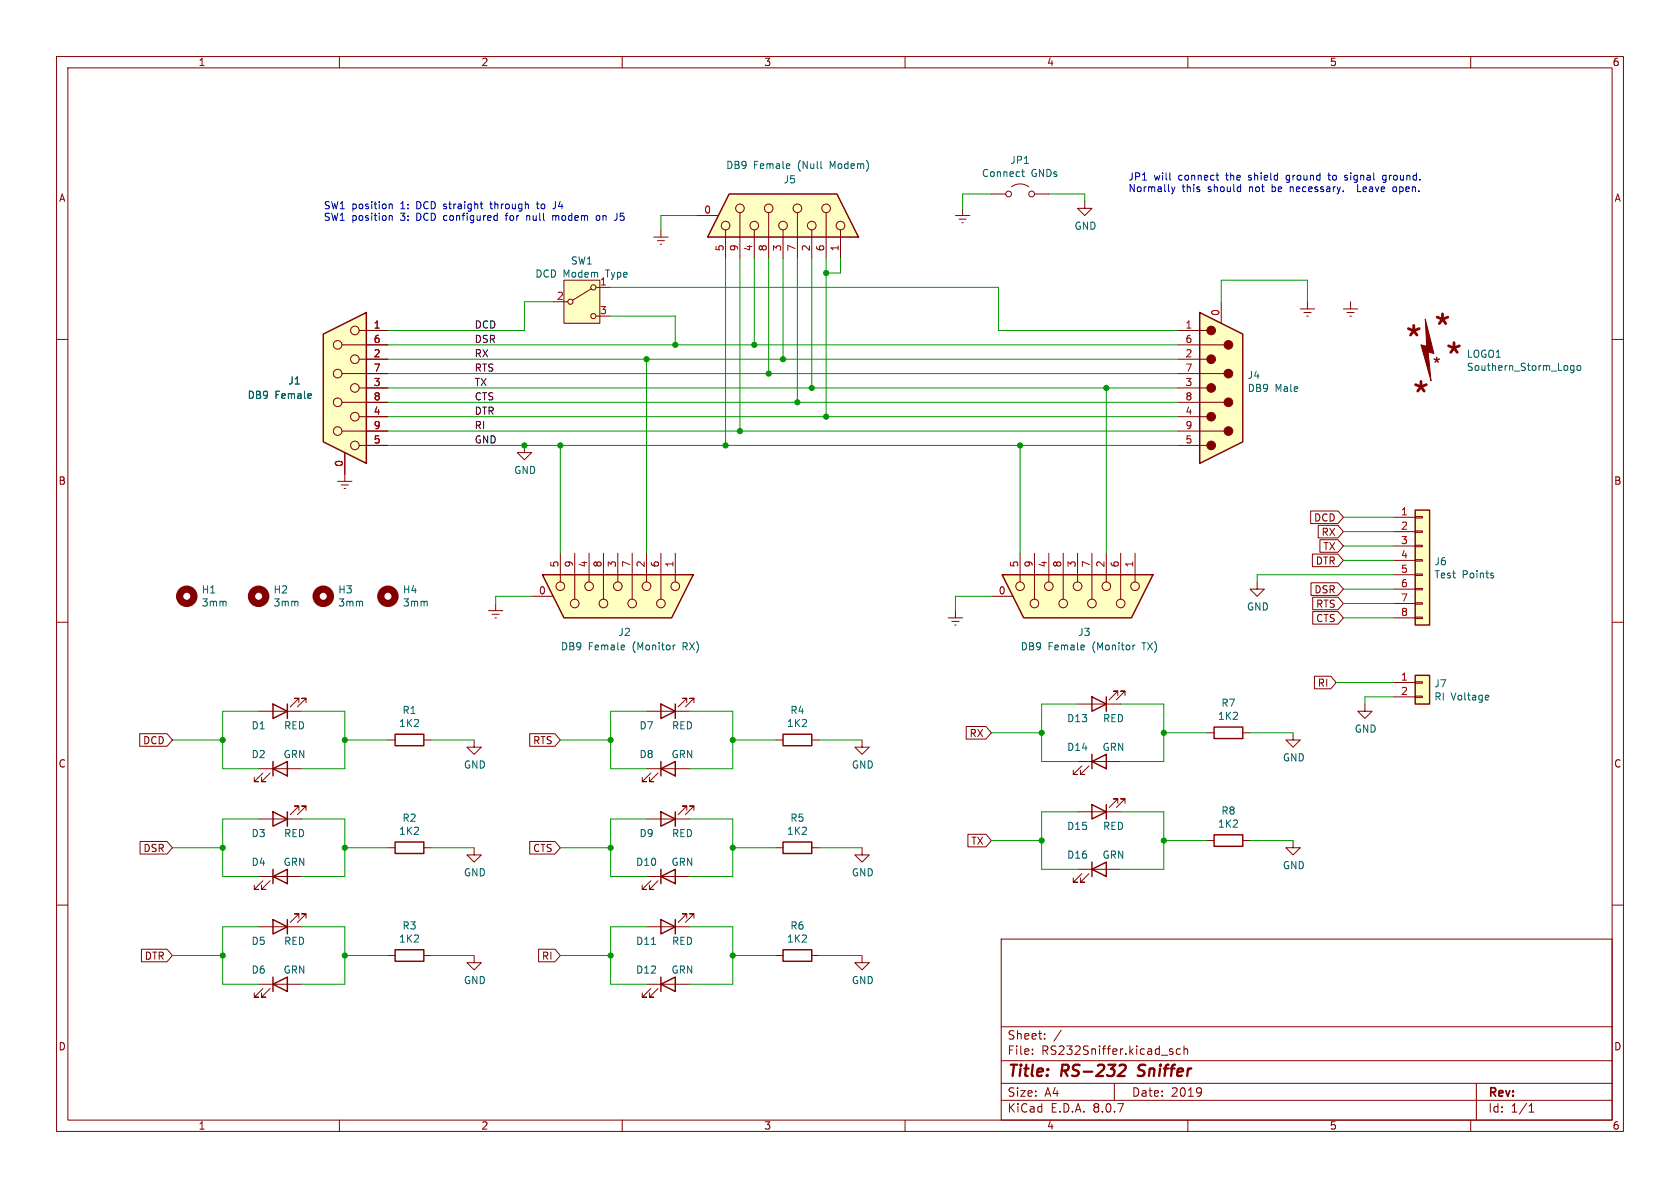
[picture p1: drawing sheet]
<svg xmlns="http://www.w3.org/2000/svg" width="297mm" height="210mm" viewBox="0 0 297 210" stroke-linecap="round" stroke-linejoin="round" font-family="sans-serif">
<g fill="none" stroke="#840000" stroke-width=".18">
<path d="M10 10h277v190h-277zM12 12h273v186h-273zM60 10v2M110 10v2M160 10v2M210 10v2M260 10v2M10 60h2M285 60h2M10 110h2M285 110h2M45.7 125.7h7.6"/>
<path d="M45.7 135.9h7.6M46.5 136.7l-1.5 1.5h.7h-.7v-.8M47.8 136.7l-1.6 1.5h.8h-.8v-.8M52.8 124.2v-.8h-.7h.7l-1.5 1.6M54.1 124.2v-.8h-.8h.8l-1.5 1.6M68.6 130.8h1.2M74.9 130.8h1.3M83.8 130.8v1.3h1.3l-1.3 1.3-1.3-1.3h1.3M114.3 125.7h7.6M114.3 135.9h7.6M115.1 136.7l-1.6 1.5h.8h-.8v-.8M116.3 136.7l-1.5 1.5h.8h-.8v-.8"/>
<path d="M121.4 124.2v-.8h-.8h.8l-1.5 1.6M122.7 124.2v-.8h-.8h.8l-1.5 1.6M137.2 130.8h1.2M143.5 130.8h1.3M45.7 144.8h7.6M45.7 154.9h7.6M46.5 155.7l-1.5 1.5h.7h-.7v-.7M47.8 155.7l-1.6 1.5h.8h-.8v-.7M52.8 143.3v-.8h-.7h.7l-1.5 1.5M54.1 143.3v-.8h-.8h.8l-1.5 1.5M68.6 149.9h1.2M74.9 149.9h1.3"/>
<path d="M83.8 149.9v1.2h1.3l-1.3 1.3-1.3-1.3h1.3M114.3 144.8h7.6M114.3 154.9h7.6M115.1 155.7l-1.6 1.5h.8h-.8v-.7M116.3 155.7l-1.5 1.5h.8h-.8v-.7M121.4 143.3v-.8h-.8h.8l-1.5 1.5M122.7 143.3v-.8h-.8h.8l-1.5 1.5M137.2 149.9h1.2M143.5 149.9h1.3M152.4 149.9v1.2h1.3l-1.3 1.3-1.3-1.3h1.3M10 160h2M68.6 168.9h1.2"/>
<path d="M74.9 168.9h1.3M83.8 168.9v1.3h1.3l-1.3 1.3-1.3-1.3h1.3M114.3 174h7.6M114.3 163.8h7.6M115.1 174.8l-1.6 1.5h.8h-.8v-.8M116.3 174.8l-1.5 1.5h.8h-.8v-.8M121.4 162.3v-.8h-.8h.8l-1.5 1.6M122.7 162.3v-.8h-.8h.8l-1.5 1.6M152.4 168.9v1.3h1.3l-1.3 1.3-1.3-1.3h1.3M177 166h108v32h-108zM285 160h2M60 198v2"/>
<path d="M110 198v2M160 198v2M177 194.5h108M177 191.5h108M177 187.5h108M177 181.5h108M182.5 186.3v.1M182.5 185.5v.1M184.7 183.6v.1M184.7 182.8v.1M187.6 182.1l-1.3 2M197 191.5v3"/>
<path d="M207 185.9l.3 .1 .1 .2-.2 .2h-.3M207 185.4l.3 .1M208.7 185.5l-.5-.1-.2 .3v.4l.1 .2h.6M209.3 185.5l.2-.1 .4 .1 .1 .9M209.3 184.9v1.5M210 198v2M212.2 192.4h.1a1.26 1.26 0 0 1-.1 1.3M212.4 192.9l-.2 .3M260 198v2M261 191.5v6.5M270.3 196.6h.9M270.3 195.5l.4-.4v1.5"/>
</g>
<path d="M198 188.3l.7-.1a.45 .45 0 0 1 .3 .6l-.1 .3-1.3 1.1h1.2M201.1 190.1l.3 .1M201.4 188.4l-.1 .2 .1 .4" fill="none" stroke="#840000" stroke-width=".4"/>
<g fill="none" stroke="#840000" stroke-width=".25">
<path d="M48.3 124.5l2.5 1.2-2.5 1.3zM48.3 135.9l2.5-1.3v2.6zM48.3 134.6v2.6M50.8 124.5v2.5M69.8 129.8h5.1v2h-5.1zM116.8 124.5l2.6 1.2-2.6 1.3zM116.8 135.9l2.6-1.3v2.6zM116.8 134.6v2.6M119.4 124.5v2.5M138.4 129.8h5.1v2h-5.1zM48.3 154.9l2.5-1.2v2.5zM48.3 143.5l2.5 1.3-2.5 1.3z"/>
<path d="M48.3 153.7v2.5M50.8 143.5v2.6M69.8 148.8h5.1v2.1h-5.1zM116.8 143.5l2.6 1.3-2.6 1.3zM116.8 154.9l2.6-1.2v2.5zM116.8 153.7v2.5M119.4 143.5v2.6M138.4 148.8h5.1v2.1h-5.1zM69.8 167.9h5.1v2h-5.1zM116.8 174l2.6-1.3v2.6zM116.8 162.6l2.6 1.2-2.6 1.3zM116.8 172.7v2.6"/>
<path d="M119.4 162.6v2.5"/>
</g>
<g fill="none" stroke="#840000" stroke-width="1.3">
<circle cx="33" cy="105.4" r="1.27"/>
<circle cx="45.7" cy="105.4" r="1.27"/>
<circle cx="57.1" cy="105.4" r="1.27"/>
<circle cx="68.6" cy="105.4" r="1.27"/>
</g>
<path d="M115.2 166.9h.7" fill="none" stroke="#006464" stroke-width=".18"/>
<path d="M250.2 90.2h2.5v20.3h-2.5z" fill="#ffffc2"/>
<g fill="none" stroke="#840000" stroke-width=".18">
<path d="M175.3 34.3h2.5M178.8 33a2.54 2.54 0 0 1 3.1 0M182.9 34.3h2.5M246.4 91.4h3.8M246.4 94h3.8M246.4 96.5h3.8M246.4 99.1h3.8M250.2 98.9h1.3v.3h-1.3zM250.2 96.4h1.3v.2h-1.3zM250.2 93.9h1.3v.2h-1.3zM250.2 91.3h1.3v.3h-1.3zM246.4 101.6h3.8"/>
<path d="M246.4 104.1h3.8M246.4 106.7h3.8M246.4 109.2h3.8M250.2 109.1h1.3v.2h-1.3zM250.2 106.6h1.3v.2h-1.3zM250.2 104h1.3v.3h-1.3zM250.2 101.5h1.3v.2h-1.3z"/>
<circle cx="178.3" cy="34.3" r=".51"/>
<circle cx="182.4" cy="34.3" r=".51"/>
</g>
<path d="M250.2 90.2h2.5v20.3h-2.5z" fill="none" stroke="#840000" stroke-width=".25"/>
<path d="M180.6 30.4h.5M180.8 29.9v1.1l.3 .2M263.9 101.7l.2 .2-.2 .3M263.9 101.3l.1 .1" fill="none" stroke="#006464" stroke-width=".18"/>
<path d="M128.9 34.3h19.1l3.8 7.6h-26.7z" fill="#ffffc2"/>
<g fill="none" stroke="#840000" stroke-width=".18">
<path d="M123.2 38.1h3.8M130.8 37.6v8.1M135.9 37.6v8.1M141 37.6v8.1M146 37.6v8.1M128.3 40.6v5.1M133.3 40.6v5.1M138.4 40.6v5.1M143.5 40.6v5.1M148.6 40.6v5.1M167.6 109.2h2.6M168.3 109.9h1.2"/>
<path d="M168.8 110.5h.2M168.9 108v1.2"/>
<circle cx="128.3" cy="39.9" r=".76"/>
<circle cx="130.8" cy="36.8" r=".76"/>
<circle cx="133.3" cy="39.9" r=".76"/>
<circle cx="135.9" cy="36.8" r=".76"/>
<circle cx="138.4" cy="39.9" r=".76"/>
<circle cx="141" cy="36.8" r=".76"/>
<circle cx="143.5" cy="39.9" r=".76"/>
<circle cx="146" cy="36.8" r=".76"/>
<circle cx="148.6" cy="39.9" r=".76"/>
</g>
<path d="M128.9 34.3h19.1l3.8 7.6h-26.7z" fill="none" stroke="#840000" stroke-width=".25"/>
<path d="M145.2 29.7l.1 .1" fill="none" stroke="#006464" stroke-width=".18"/>
<path d="M177.2 101.6h26.6l-3.8 7.6h-19z" fill="#ffffc2"/>
<g fill="none" stroke="#840000" stroke-width=".18">
<path d="M168.9 38.1h2.5M169.5 38.7h1.3M170.1 39.4h.2M170.2 36.8v1.3M191.8 35.6v1.2h1.2l-1.2 1.3-1.3-1.3h1.3M237.5 54.6h2.5M238.1 55.2h1.3M238.6 55.9h.3M238.8 53.3v1.3M180.3 97.8v5.1M182.9 97.8v8.1M185.4 97.8v5.1"/>
<path d="M188 97.8v8.1M190.5 97.8v5.1M193 97.8v8.1M195.6 97.8v5.1M198.1 97.8v8.1M200.7 97.8v5.1M175.3 105.4h3.8"/>
<circle cx="180.3" cy="103.6" r=".76"/>
<circle cx="182.9" cy="106.7" r=".76"/>
<circle cx="185.4" cy="103.6" r=".76"/>
<circle cx="188" cy="106.7" r=".76"/>
<circle cx="190.5" cy="103.6" r=".76"/>
<circle cx="193" cy="106.7" r=".76"/>
<circle cx="195.6" cy="103.6" r=".76"/>
<circle cx="198.1" cy="106.7" r=".76"/>
<circle cx="200.7" cy="103.6" r=".76"/>
</g>
<path d="M177.2 101.6h26.6l-3.8 7.6h-19z" fill="none" stroke="#840000" stroke-width=".25"/>
<path d="M200.6 114l-.3 .3" fill="none" stroke="#006464" stroke-width=".18"/>
<path d="M212.1 55.2l7.6 3.9v19l-7.6 3.8z" fill="#ffffc2"/>
<g fill="#840000" stroke="#840000" stroke-width=".18">
<path d="M252 56.4l1.5 6.1-1-.3 .5 5.1-1.8-6.3 1 .2z"/>
<circle cx="214.1" cy="58.4" r=".76"/>
<circle cx="214.1" cy="63.5" r=".76"/>
<circle cx="214.1" cy="68.6" r=".76"/>
<circle cx="214.1" cy="73.7" r=".76"/>
<circle cx="214.1" cy="78.7" r=".76"/>
<circle cx="217.2" cy="61" r=".76"/>
<circle cx="217.2" cy="66" r=".76"/>
<circle cx="217.2" cy="71.1" r=".76"/>
<circle cx="217.2" cy="76.2" r=".76"/>
</g>
<g fill="none" stroke="#840000" stroke-width=".18">
<path d="M208.3 58.4h5.1M215.9 53.3v3.9M229.9 54.6h2.5M230.5 55.2h1.3M231 55.9h.3M231.1 53.3v1.3M208.3 61h8.1M208.3 63.5h5.1M208.3 66h8.1M208.3 68.6h5.1M208.3 71.1h8.1M208.3 73.7h5.1"/>
<path d="M208.3 76.2h8.1M208.3 78.7h5.1M222.2 102.9v1.2h1.3l-1.3 1.3-1.2-1.3h1.2M152.4 130.8v1.3h1.3l-1.3 1.3-1.3-1.3h1.3M213.4 129.5h1.2M219.7 129.5h1.3M228.6 129.5v1.3h1.3l-1.3 1.3-1.3-1.3h1.3M213.4 148.6h1.2M219.7 148.6h1.3M228.6 148.6v1.3h1.3l-1.3 1.2-1.3-1.2h1.3"/>
</g>
<path d="M212.1 55.2l7.6 3.9v19l-7.6 3.8zM214.6 128.5h5.1v2.1h-5.1zM214.6 147.6h5.1v2h-5.1z" fill="none" stroke="#840000" stroke-width=".25"/>
<path d="M278.2 64.6v1.1l-.2 .2-.3-.1M278.2 64.7l-.3-.1-.3 .3 .2 .5h.4M278.9 64.8l.1-.2 .4 .2 .1 .4-.2 .2-.3 .1-.1-.1z" fill="none" stroke="#006464" stroke-width=".18"/>
<path d="M250.2 119.4h2.5v5.1h-2.5z" fill="#ffffc2"/>
<g fill="none" stroke="#840000" stroke-width=".18">
<path d="M115.6 41.9h2.5M116.2 42.5h1.3M116.7 43.2h.3M116.8 40.6v1.3M59.7 85.1h2.5M60.3 85.7h1.3M60.8 86.4h.3M61 83.8v1.3M190.5 134.6h7.6M190.5 124.5h7.6M191.3 135.4l-1.6 1.5h.8h-.8v-.8M192.5 135.4l-1.5 1.5h.8h-.8v-.8"/>
<path d="M197.6 122.9v-.7h-.8h.8l-1.5 1.5M198.9 122.9v-.7h-.8h.8l-1.5 1.5M241.3 124.5v1.2h1.3l-1.3 1.3-1.3-1.3h1.3M246.4 120.7h3.8M246.4 123.2h3.8M250.2 123.1h1.3v.2h-1.3zM250.2 120.5h1.3v.3h-1.3zM190.5 143.5h7.6M190.5 153.7h7.6M191.3 154.4l-1.6 1.6h.8h-.8v-.8M192.5 154.4l-1.5 1.6h.8h-.8v-.8M197.6 142v-.8h-.8h.8l-1.5 1.5"/>
<path d="M198.9 142v-.8h-.8h.8l-1.5 1.5M137.2 168.9h1.2M143.5 168.9h1.3"/>
</g>
<path d="M250.2 119.4h2.5v5.1h-2.5zM193 134.6l2.6-1.2v2.5zM193 123.2l2.6 1.3-2.6 1.2zM193 133.4v2.5M195.6 123.2v2.5M193 142.2l2.6 1.3-2.6 1.3zM193 153.7l2.6-1.3v2.5zM193 152.4v2.5M195.6 142.2v2.6M138.4 167.9h5.1v2h-5.1z" fill="none" stroke="#840000" stroke-width=".25"/>
<path d="M263 122.9l.2 .3-.6 .1M263.1 123.7h-.1" fill="none" stroke="#006464" stroke-width=".18"/>
<path d="M57.1 59.1l7.7-3.9v26.7l-7.7-3.8z" fill="#ffffc2"/>
<g fill="none" stroke="#840000" stroke-width=".18">
<path d="M63.5 58.4h5.1M60.5 76.2h8.1M60.5 71.1h8.1M60.5 66h8.1M60.5 61h8.1M63.5 78.7h5.1M63.5 73.7h5.1M63.5 68.6h5.1M63.5 63.5h5.1M61 80v3.8M86.4 108h2.5M87 108.6h1.3"/>
<path d="M87.5 109.2h.3M87.6 106.7v1.3"/>
<circle cx="62.7" cy="58.4" r=".76"/>
<circle cx="59.7" cy="71.1" r=".76"/>
<circle cx="59.7" cy="66" r=".76"/>
<circle cx="59.7" cy="76.2" r=".76"/>
<circle cx="59.7" cy="61" r=".76"/>
<circle cx="62.7" cy="68.6" r=".76"/>
<circle cx="62.7" cy="63.5" r=".76"/>
<circle cx="62.7" cy="73.7" r=".76"/>
<circle cx="62.7" cy="78.7" r=".76"/>
</g>
<path d="M57.1 59.1l7.7-3.9v26.7l-7.7-3.8z" fill="none" stroke="#840000" stroke-width=".25"/>
<path d="M99.7 49.5h6.3v7.7h-6.3z" fill="#ffffc2"/>
<g fill="none" stroke="#840000" stroke-width=".18">
<path d="M97.8 53.3h2.5M99.7 49.5h6.3v7.7h-6.3zM104.5 51.1l-3.3 2M105.4 50.8h2.5M105.4 55.9h2.5M92.7 78.7v1.3h1.3l-1.3 1.3-1.3-1.3h1.3"/>
<circle cx="100.8" cy="53.3" r=".46"/>
<circle cx="104.9" cy="50.8" r=".46"/>
<circle cx="104.9" cy="55.9" r=".46"/>
</g>
<path d="M95.9 101.6h26.7l-3.9 7.6h-19z" fill="#ffffc2"/>
<g fill="none" stroke="#840000" stroke-width=".18">
<path d="M64.8 58.4h3.8M64.8 63.5h3.8M64.8 68.6h3.8M64.8 73.7h3.8M64.8 78.7h3.8M64.8 61h3.8M64.8 66h3.8M64.8 71.1h3.8M64.8 76.2h3.8M61 80v3.8M99.1 97.8v5.1M101.6 97.8v8.1"/>
<path d="M104.1 97.8v5.1M106.7 97.8v8.1M109.2 97.8v5.1M111.8 97.8v8.1M114.3 97.8v5.1M116.8 97.8v8.1M119.4 97.8v5.1M231.7 90.3h4.8l1 1.1-1 1.2h-4.8zM232 97.9h4.5l1 1.2-1 1.1h-4.5zM233 92.9h3.5l1 1.1-1 1.1h-3.5zM233.3 95.4h3.2l1 1.1-1 1.1h-3.2zM94 105.4h3.8"/>
<path d="M231.8 103h4.7l1 1.1-1 1.2h-4.7zM232.1 108.1h4.4l1 1.1-1 1.1h-4.4zM232.1 105.6h4.4l1 1.1-1 1.1h-4.4zM232.4 119.5h2.9l.9 1.2-.9 1.1h-2.9zM24.7 129.7h4.8l1 1.1-1 1.1h-4.8zM93.6 129.7h4.5l1 1.1-1 1.1h-4.5zM170.8 128.4h3.5l1 1.1-1 1.2h-3.5zM24.8 148.7h4.7l1 1.2-1 1.1h-4.7zM93.6 148.7h4.5l1 1.2-1 1.1h-4.5zM171.1 147.5h3.2l1 1.1-1 1.1h-3.2zM25 167.8h4.5l1 1.1-1 1.1h-4.5zM45.7 163.8h7.6"/>
<path d="M45.7 174h7.6M46.5 174.8l-1.5 1.5h.7h-.7v-.8M47.8 174.8l-1.6 1.5h.8h-.8v-.8M52.8 162.3v-.8h-.7h.7l-1.5 1.6M54.1 162.3v-.8h-.8h.8l-1.5 1.6M95.2 167.8h2.9l1 1.1-1 1.1h-2.9z"/>
<circle cx="99.1" cy="103.6" r=".76"/>
<circle cx="101.6" cy="106.7" r=".76"/>
<circle cx="104.1" cy="103.6" r=".76"/>
<circle cx="106.7" cy="106.7" r=".76"/>
<circle cx="109.2" cy="103.6" r=".76"/>
<circle cx="111.8" cy="106.7" r=".76"/>
<circle cx="114.3" cy="103.6" r=".76"/>
<circle cx="116.8" cy="106.7" r=".76"/>
<circle cx="119.4" cy="103.6" r=".76"/>
</g>
<path d="M95.9 101.6h26.7l-3.9 7.6h-19zM48.3 162.6l2.5 1.2-2.5 1.3zM48.3 174l2.5-1.3v2.6zM48.3 172.7v2.6M50.8 162.6v2.5" fill="none" stroke="#840000" stroke-width=".25"/>
<path d="M119.4 114l-.4 .3" fill="none" stroke="#006464" stroke-width=".18"/>
<g fill="none" stroke="#0000c2" stroke-width=".18">
<path d="M68.8 36.1v.8M68.8 38.1v.9M68.8 36.2l.2-.1h.3v.8M68.8 38.2l.2-.1 .3 .1v.8M84.9 36.1h.5M85.3 36.9h.1M86.6 36.1h.5M86.8 35.6v1.3M87.5 38.1l.4 .1M87.9 37.7v1.3M87.9 38.9l-.4 .1M89.3 38.1h.5"/>
<path d="M89.5 37.9v1.1M93.1 38.1v.9M93.5 38.1l-.4 .1M94.8 36.1h.5M95 35.6v1.1l.3 .2M97.7 38.2l.4-.1 .2 .2M97.7 38.1v.9M98.2 35.6v.9l-.4 .4M105.4 38.2l.2-.1 .4 .1 .1 .5-.2 .2-.3 .1-.2-.2zM206.9 31.8h.1M207.1 33l.3 .9M207.4 33.9l-.3 .4"/>
<path d="M207.7 33l-.3 .9M215 31h.5M215.2 31.8h.3M227.6 31l-.2 .2v.4l.2 .2M228.1 33v.9M228.3 33l-.2 .2M234.7 31h.5M234.9 30.6v1.1l.3 .1M237.8 31h.4M237.8 31.3l.5 .3M238.3 31.7l-.2 .1h-.4M240 32.6v1.3h.6"/>
<path d="M245 31h-.3l-.3 .2 .1 .6h.5M245 31v1l-.1 .2M246.4 33.1l.3-.1 .2 .3-.1 .5-.1 .1-.3-.1"/>
</g>
<g fill="none" stroke="#009600" stroke-width=".18">
<path d="M123.2 38.1h-6.4v2.5M175.3 34.3h-5.1v2.5M185.4 34.3h6.4v1.3M97.8 53.3h-5.1v5.1h-24.1M107.9 50.8h68.6v7.6h31.8M107.9 55.9h11.5v5.1M128.3 45.7v33M130.8 45.7v30.5M133.3 45.7v15.3M135.9 45.7v20.3M138.4 45.7v17.8M141 45.7v25.4"/>
<path d="M143.5 45.7v22.9M146 45.7v28M148.6 45.7v2.6h-2.6M215.9 53.3v-3.8h15.2v3.8M68.6 68.6h139.7M68.6 78.7h139.7M68.6 73.7h139.7M68.6 61h139.7M68.6 63.5h139.7M68.6 66h139.7M68.6 71.1h139.7M68.6 76.2h139.7"/>
<path d="M99.1 78.7v19.1M114.3 63.5v34.3M180.3 78.7v19.1M195.6 68.6v29.2M237.5 99.1h8.9M237.5 94h8.9M237.5 96.5h8.9M237.5 91.4h8.9M94 105.4h-6.4v1.3M175.3 105.4h-6.4v2.6M237.5 104.1h8.9M237.5 106.7h8.9"/>
<path d="M237.5 109.2h8.9M246.4 101.6h-24.2v1.3M30.5 130.8h8.9M45.7 125.7h-6.3v10.2h6.3M53.3 125.7h7.7v10.2h-7.7M61 130.8h7.6M76.2 130.8h7.6M99.1 130.8h8.8M114.3 125.7h-6.4v10.2h6.4M121.9 125.7h7.6v10.2h-7.6M129.5 130.8h7.7M144.8 130.8h7.6"/>
<path d="M175.3 129.5h8.8M190.5 124.5h-6.4v10.1h6.4M198.1 124.5h7.6v10.1h-7.6M205.7 129.5h7.7M221 129.5h7.6M236.2 120.7h10.2M246.4 123.2h-5.1v1.3M30.5 149.9h8.9M45.7 144.8h-6.3v10.1h6.3M53.3 144.8h7.7v10.1h-7.7M61 149.9h7.6M76.2 149.9h7.6"/>
<path d="M99.1 149.9h8.8M114.3 144.8h-6.4v10.1h6.4M121.9 144.8h7.6v10.1h-7.6M129.5 149.9h7.7M144.8 149.9h7.6M175.3 148.6h8.8M190.5 143.5h-6.4v10.2h6.4M198.1 143.5h7.6v10.2h-7.6M205.7 148.6h7.7M221 148.6h7.6M30.5 168.9h8.9M45.7 163.8h-6.3v10.2h6.3"/>
<path d="M53.3 163.8h7.7v10.2h-7.7M61 168.9h7.6M76.2 168.9h7.6M99.1 168.9h8.8M114.3 163.8h-6.4v10.2h6.4M121.9 163.8h7.6v10.2h-7.6M129.5 168.9h7.7M144.8 168.9h7.6"/>
</g>
<g fill="#009600" stroke="#009600" stroke-width=".18">
<circle cx="114.3" cy="63.5" r=".46"/>
<circle cx="99.1" cy="78.7" r=".46"/>
<circle cx="92.7" cy="78.7" r=".46"/>
<circle cx="61" cy="168.9" r=".46"/>
<circle cx="61" cy="149.9" r=".46"/>
<circle cx="39.4" cy="168.9" r=".46"/>
<circle cx="107.9" cy="149.9" r=".46"/>
<circle cx="107.9" cy="130.8" r=".46"/>
<circle cx="107.9" cy="168.9" r=".46"/>
<circle cx="39.4" cy="149.9" r=".46"/>
<circle cx="61" cy="130.8" r=".46"/>
<circle cx="39.4" cy="130.8" r=".46"/>
<circle cx="129.5" cy="168.9" r=".46"/>
<circle cx="129.5" cy="149.9" r=".46"/>
<circle cx="129.5" cy="130.8" r=".46"/>
<circle cx="146" cy="73.7" r=".46"/>
<circle cx="143.5" cy="68.6" r=".46"/>
<circle cx="141" cy="71.1" r=".46"/>
<circle cx="146" cy="48.3" r=".46"/>
<circle cx="128.3" cy="78.7" r=".46"/>
<circle cx="130.8" cy="76.2" r=".46"/>
<circle cx="133.3" cy="61" r=".46"/>
<circle cx="138.4" cy="63.5" r=".46"/>
<circle cx="135.9" cy="66" r=".46"/>
<circle cx="119.4" cy="61" r=".46"/>
<circle cx="180.3" cy="78.7" r=".46"/>
<circle cx="195.6" cy="68.6" r=".46"/>
<circle cx="184.1" cy="148.6" r=".46"/>
<circle cx="184.1" cy="129.5" r=".46"/>
<circle cx="205.7" cy="129.5" r=".46"/>
<circle cx="205.7" cy="148.6" r=".46"/>
</g>
<g font-size="5.6" fill="#840000">
<text x="248.1" y="62.4">*</text>
<text x="253.1" y="60.4">*</text>
<text x="255.2" y="65.5">*</text>
<text x="249.3" y="72.3">*</text>
</g>
<g font-size="2.8" fill="#840000">
<text x="253.1" y="65.6">*</text>
<text x="178" y="190.9">Title:</text>
<text x="187.7" y="190.9">RS-232</text>
<text x="202.1" y="190.9">Sniffer</text>
</g>
<g font-size="2.1" fill="#840000">
<text x="178" y="184">Sheet:</text>
<text x="178" y="186.7">File:</text>
<text x="184.1" y="186.7">RS232Sniffer.kicad_sch</text>
<text x="178" y="196.9">KiCad</text>
<text x="178" y="194.1">Size:</text>
<text x="184.7" y="194.1">A4</text>
<text x="185.7" y="196.9">E.D.A.</text>
<text x="193.3" y="196.9">8.0.7</text>
<text x="200" y="194.1">Date:</text>
<text x="207" y="194.1">2019</text>
<text x="263" y="194.3">Rev:</text>
<text x="263" y="196.9">Id:</text>
<text x="267.1" y="196.9">1/1</text>
</g>
<g font-size="1.8" fill="#840000">
<text x="35" y="11.9">1</text>
<text x="85" y="11.9">2</text>
<text x="135" y="11.9">3</text>
<text x="185" y="11.9">4</text>
<text x="235" y="11.9">5</text>
<text x="285" y="11.9">6</text>
<text x="10.3" y="35.9">A</text>
<text x="285.3" y="35.9">A</text>
<text x="10.3" y="85.9">B</text>
<text x="285.3" y="85.9">B</text>
<text x="232.2" y="92.4">DCD</text>
<text x="233.5" y="94.9">RX</text>
<text x="232.5" y="100">DTR</text>
<text x="233.8" y="97.5">TX</text>
<text x="232.3" y="105.1">DSR</text>
<text x="232.6" y="107.6">RTS</text>
<text x="232.6" y="110.2">CTS</text>
<text x="232.9" y="121.6">RI</text>
<text x="25.2" y="131.8">DCD</text>
<text x="94.1" y="131.8">RTS</text>
<text x="171.3" y="130.5">RX</text>
<text x="10.3" y="135.9">C</text>
<text x="285.3" y="135.9">C</text>
<text x="171.6" y="149.5">TX</text>
<text x="25.3" y="150.8">DSR</text>
<text x="94.1" y="150.8">CTS</text>
<text x="25.5" y="169.9">DTR</text>
<text x="95.7" y="169.9">RI</text>
<text x="10.3" y="185.9">D</text>
<text x="285.3" y="185.9">D</text>
<text x="35" y="199.9">1</text>
<text x="85" y="199.9">2</text>
<text x="135" y="199.9">3</text>
<text x="185" y="199.9">4</text>
<text x="235" y="199.9">5</text>
<text x="285" y="199.9">6</text>
</g>
<g font-size="1.8" fill="#006464">
<text x="178.5" y="29.2">JP1</text>
<text x="128.3" y="30.1">DB9</text>
<text x="133.2" y="30.1">Female</text>
<text x="138.4" y="32.6">J5</text>
<text x="141.1" y="30.1">(Null</text>
<text x="147" y="30.1">Modem)</text>
<text x="173.5" y="31.5">Connect</text>
<text x="182.3" y="31.5">GNDs</text>
<text x="189.9" y="40.8">GND</text>
<text x="100.8" y="47">SW1</text>
<text x="94.5" y="49.3">DCD Modem</text>
<text x="107.2" y="49.3">Type</text>
<text x="259.2" y="63.4">LOGO1</text>
<text x="259.2" y="65.8">Southern_Storm_Logo</text>
<text x="43.7" y="70.7">DB9</text>
<text x="48.6" y="70.7">Female</text>
<text x="50.9" y="68.2">J1</text>
<text x="220.5" y="67.2">J4</text>
<text x="220.5" y="69.5">DB9</text>
<text x="225.4" y="69.5">Male</text>
<text x="90.8" y="84">GND</text>
<text x="253.5" y="100.1">J6</text>
<text x="35.6" y="107.4">3mm</text>
<text x="35.6" y="105.1">H1</text>
<text x="48.3" y="107.4">3mm</text>
<text x="48.3" y="105.1">H2</text>
<text x="59.7" y="107.4">3mm</text>
<text x="59.7" y="105.1">H3</text>
<text x="71.1" y="107.4">3mm</text>
<text x="71.1" y="105.1">H4</text>
<text x="253.5" y="102.4">Test</text>
<text x="258.5" y="102.4">Points</text>
<text x="109.2" y="112.6">J2</text>
<text x="190.5" y="112.6">J3</text>
<text x="220.3" y="108.1">GND</text>
<text x="99.1" y="115.2">DB9</text>
<text x="104" y="115.2">Female</text>
<text x="111.9" y="115.2">(Monitor</text>
<text x="121" y="115.2">RX)</text>
<text x="180.3" y="115.2">DB9</text>
<text x="185.3" y="115.2">Female</text>
<text x="193.2" y="115.2">(Monitor</text>
<text x="202.2" y="115.2">TX)</text>
<text x="215.8" y="125.1">R7</text>
<text x="253.5" y="121.7">J7</text>
<text x="253.5" y="124">RI</text>
<text x="256.5" y="124">Voltage</text>
<text x="44.4" y="129.1">D1</text>
<text x="50.1" y="129.1">RED</text>
<text x="70.4" y="128.7">1K2</text>
<text x="71" y="126.4">R1</text>
<text x="113" y="129.1">D7</text>
<text x="118.7" y="129.1">RED</text>
<text x="139" y="128.7">1K2</text>
<text x="139.6" y="126.4">R4</text>
<text x="188.6" y="127.9">D13</text>
<text x="194.9" y="127.9">RED</text>
<text x="215.2" y="127.5">1K2</text>
<text x="239.4" y="129.7">GND</text>
<text x="44.4" y="134.2">D2</text>
<text x="50" y="134.2">GRN</text>
<text x="81.9" y="136.1">GND</text>
<text x="113" y="134.2">D8</text>
<text x="118.6" y="134.2">GRN</text>
<text x="150.5" y="136.1">GND</text>
<text x="188.6" y="132.9">D14</text>
<text x="194.8" y="132.9">GRN</text>
<text x="226.7" y="134.8">GND</text>
<text x="44.4" y="148.2">D3</text>
<text x="50.1" y="148.2">RED</text>
<text x="70.4" y="147.8">1K2</text>
<text x="71" y="145.5">R2</text>
<text x="113" y="148.2">D9</text>
<text x="118.7" y="148.2">RED</text>
<text x="139" y="147.8">1K2</text>
<text x="139.6" y="145.5">R5</text>
<text x="188.6" y="146.9">D15</text>
<text x="194.9" y="146.9">RED</text>
<text x="215.2" y="146.5">1K2</text>
<text x="215.8" y="144.2">R8</text>
<text x="44.4" y="153.3">D4</text>
<text x="50" y="153.3">GRN</text>
<text x="81.9" y="155.1">GND</text>
<text x="112.4" y="153.3">D10</text>
<text x="118.6" y="153.3">GRN</text>
<text x="150.5" y="155.1">GND</text>
<text x="188.6" y="152">D16</text>
<text x="194.8" y="152">GRN</text>
<text x="226.7" y="153.8">GND</text>
<text x="44.4" y="167.2">D5</text>
<text x="50.1" y="167.2">RED</text>
<text x="70.4" y="166.8">1K2</text>
<text x="71" y="164.5">R3</text>
<text x="112.4" y="167.2">D11</text>
<text x="118.7" y="167.2">RED</text>
<text x="139" y="166.8">1K2</text>
<text x="139.6" y="164.5">R6</text>
<text x="44.4" y="172.3">D6</text>
<text x="50" y="172.3">GRN</text>
<text x="112.4" y="172.3">D12</text>
<text x="118.6" y="172.3">GRN</text>
<text x="81.9" y="174.2">GND</text>
<text x="150.5" y="174.2">GND</text>
</g>
<g font-size="1.8" fill="#0000c2">
<text x="199.4" y="32">JP1</text>
<text x="199.4" y="34">Normally</text>
<text x="204" y="32">will</text>
<text x="208.4" y="32">connect</text>
<text x="209" y="34">this</text>
<text x="213.6" y="34">should</text>
<text x="217.1" y="32">the</text>
<text x="221.1" y="34">not</text>
<text x="221.2" y="32">shield</text>
<text x="225.3" y="34">be</text>
<text x="228" y="32">ground</text>
<text x="228.7" y="34">necessary.</text>
<text x="235.7" y="32">to</text>
<text x="238.8" y="32">signal</text>
<text x="241" y="34">Leave</text>
<text x="245.7" y="32">ground.</text>
<text x="247.5" y="34">open.</text>
<text x="57.1" y="37.1">SW1 position</text>
<text x="57.1" y="39.1">SW1 position</text>
<text x="70.9" y="37.1">1:</text>
<text x="70.9" y="39.1">3:</text>
<text x="73.9" y="37.1">DCD straight</text>
<text x="73.9" y="39.1">DCD configured</text>
<text x="87.4" y="37.1">through</text>
<text x="90.1" y="39.1">for</text>
<text x="93.9" y="39.1">null</text>
<text x="95.8" y="37.1">to</text>
<text x="98.7" y="39.1">modem</text>
<text x="98.8" y="37.1">J4</text>
<text x="106.7" y="39.1">on</text>
<text x="110.1" y="39.1">J5</text>
</g>
<g font-size="1.8" fill="#a90000">
<text x="124.4" y="37.8">0</text>
<text x="128" y="44.5" transform="rotate(-90 128 44.5)">5</text>
<text x="130.6" y="44.5" transform="rotate(-90 130.6 44.5)">9</text>
<text x="133.1" y="44.5" transform="rotate(-90 133.1 44.5)">4</text>
<text x="135.6" y="44.5" transform="rotate(-90 135.6 44.5)">8</text>
<text x="138.2" y="44.5" transform="rotate(-90 138.2 44.5)">3</text>
<text x="140.7" y="44.5" transform="rotate(-90 140.7 44.5)">7</text>
<text x="143.3" y="44.5" transform="rotate(-90 143.3 44.5)">2</text>
<text x="145.8" y="44.5" transform="rotate(-90 145.8 44.5)">6</text>
<text x="148.3" y="44.5" transform="rotate(-90 148.3 44.5)">1</text>
<text x="98.4" y="53.1">2</text>
<text x="106" y="50.5">1</text>
<text x="66" y="58.2">1</text>
<text x="106" y="55.6">3</text>
<text x="209.5" y="58.2">1</text>
<text x="215.6" y="56" transform="rotate(-90 215.6 56)">0</text>
<text x="66" y="63.2">2</text>
<text x="66" y="60.7">6</text>
<text x="66" y="65.8">7</text>
<text x="209.5" y="63.2">2</text>
<text x="209.5" y="60.7">6</text>
<text x="209.5" y="65.8">7</text>
<text x="66" y="68.3">3</text>
<text x="66" y="70.9">8</text>
<text x="209.5" y="68.3">3</text>
<text x="209.5" y="70.9">8</text>
<text x="66" y="73.4">4</text>
<text x="66" y="75.9">9</text>
<text x="209.5" y="73.4">4</text>
<text x="209.5" y="75.9">9</text>
<text x="60.7" y="82.6" transform="rotate(-90 60.7 82.6)">0</text>
<text x="66" y="78.5">5</text>
<text x="209.5" y="78.5">5</text>
<text x="247.6" y="91.2">1</text>
<text x="247.6" y="93.7">2</text>
<text x="98.8" y="100.4" transform="rotate(-90 98.8 100.4)">5</text>
<text x="101.3" y="100.4" transform="rotate(-90 101.3 100.4)">9</text>
<text x="103.9" y="100.4" transform="rotate(-90 103.9 100.4)">4</text>
<text x="106.4" y="100.4" transform="rotate(-90 106.4 100.4)">8</text>
<text x="109" y="100.4" transform="rotate(-90 109 100.4)">3</text>
<text x="111.5" y="100.4" transform="rotate(-90 111.5 100.4)">7</text>
<text x="114" y="100.4" transform="rotate(-90 114 100.4)">2</text>
<text x="116.6" y="100.4" transform="rotate(-90 116.6 100.4)">6</text>
<text x="119.1" y="100.4" transform="rotate(-90 119.1 100.4)">1</text>
<text x="180.1" y="100.4" transform="rotate(-90 180.1 100.4)">5</text>
<text x="182.6" y="100.4" transform="rotate(-90 182.6 100.4)">9</text>
<text x="185.2" y="100.4" transform="rotate(-90 185.2 100.4)">4</text>
<text x="187.7" y="100.4" transform="rotate(-90 187.7 100.4)">8</text>
<text x="190.2" y="100.4" transform="rotate(-90 190.2 100.4)">3</text>
<text x="192.8" y="100.4" transform="rotate(-90 192.8 100.4)">7</text>
<text x="195.3" y="100.4" transform="rotate(-90 195.3 100.4)">2</text>
<text x="197.9" y="100.4" transform="rotate(-90 197.9 100.4)">6</text>
<text x="200.4" y="100.4" transform="rotate(-90 200.4 100.4)">1</text>
<text x="247.6" y="96.3">3</text>
<text x="247.6" y="98.8">4</text>
<text x="247.6" y="101.3">5</text>
<text x="95.2" y="105.2">0</text>
<text x="176.5" y="105.2">0</text>
<text x="247.6" y="103.9">6</text>
<text x="247.6" y="106.4">7</text>
<text x="247.6" y="109">8</text>
<text x="247.6" y="120.4">1</text>
<text x="247.6" y="122.9">2</text>
</g>
<g font-size="1.8" fill="#0f0f0f">
<text x="83.8" y="58.2">DCD</text>
<text x="83.8" y="65.8">RTS</text>
<text x="83.8" y="63.2">RX</text>
<text x="83.8" y="60.7">DSR</text>
<text x="83.8" y="68.3">TX</text>
<text x="83.8" y="70.9">CTS</text>
<text x="83.8" y="75.9">RI</text>
<text x="83.8" y="73.4">DTR</text>
<text x="83.8" y="78.5">GND</text>
</g>
</svg>
